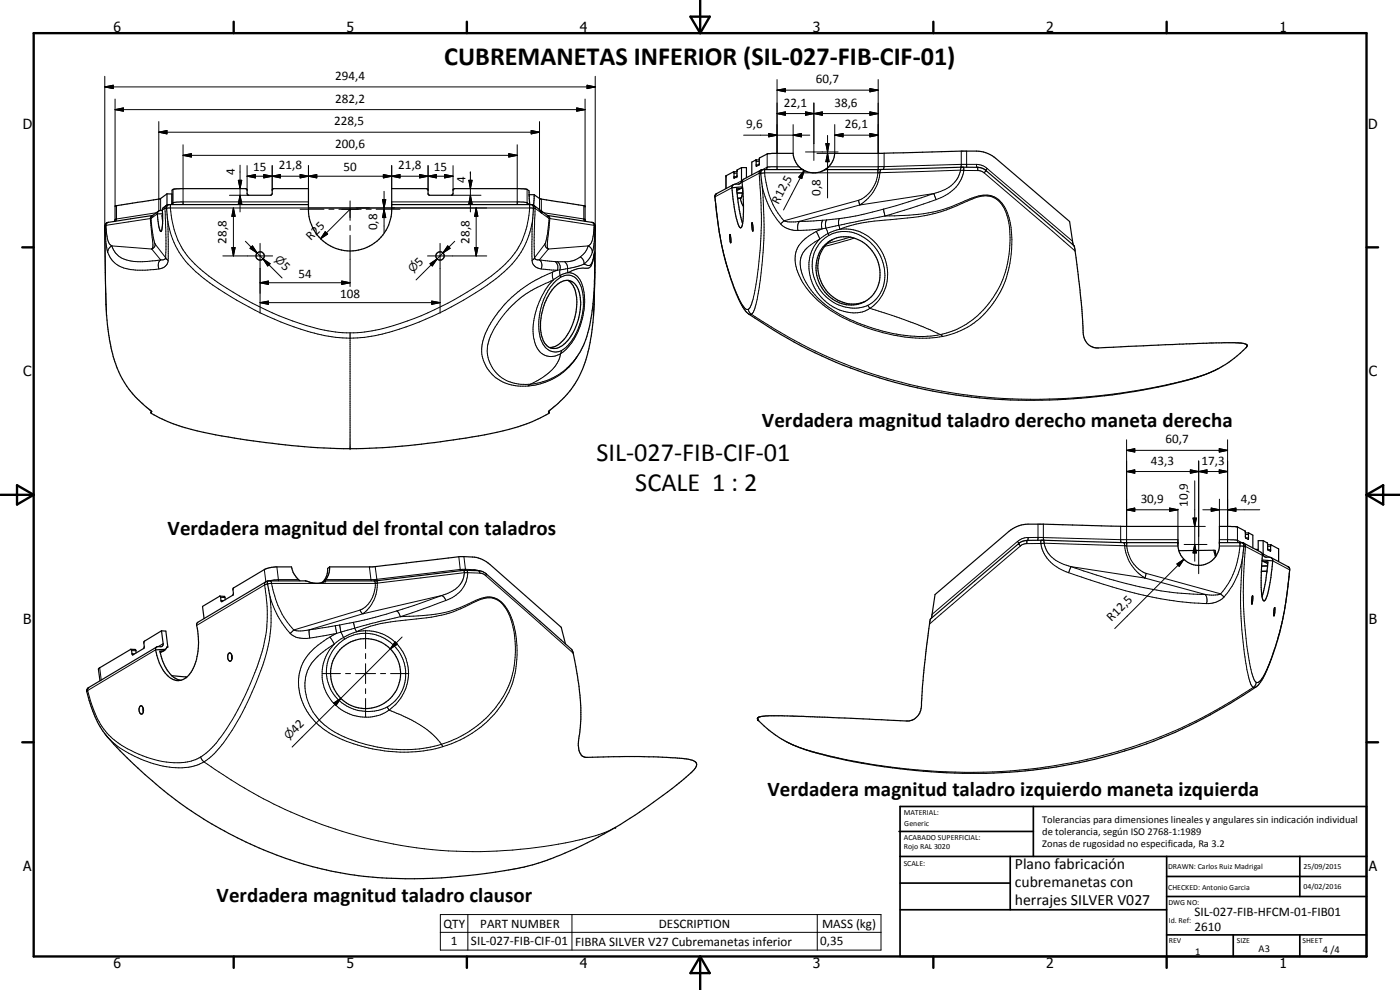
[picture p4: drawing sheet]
<svg xmlns="http://www.w3.org/2000/svg" width="420mm" height="297mm" viewBox="0 0 420 297" stroke-linecap="round" stroke-linejoin="round" font-family="sans-serif">
<g fill="none" stroke="#000" stroke-width=".35">
<path d="M50.1 58.2l-2.1 1.5-13.4 2.1-.1 4-.2 .6M50.1 58.2h1.5M50.1 58.2v3.3M160.3 58.4l1.8 1.3 13.4 2.1 .1 4.2 .2 .4M160.3 58.4l-.1 3.2M160.3 58.4h-1.5v.4M220.2 55.4l-.4 .3-.1 .6M220.2 55.4l-5.2 2.7-.4 .5a88.3 88.3 0 0 0 7.7 32.4l1.6 2.5a145.4 145.4 0 0 0 86.4 26.6 189.8 189.8 0 0 0 44.7-5.7 46.3 46.3 0 0 0 10.6-3.8M221.2 51.5h-1l-2.3 1.2v3.9M221.2 57.9h1.7M221.4 59.5h.8M222.2 59.5l.4 1.5 .5 1"/>
<path d="M222.4 59.4l-.2 .1M222.4 59.4h.1M222.5 59.3l-.1 .1M222.5 59.3h.1M222.5 50.3v4.4l-.7 .5-1.6 .2M222.5 50.3h1.5v3M222.5 50.3l-1.2 .7-.1 1.9-.9 .6-.1-2M222.7 56.4l-1.6 .8M222.8 57.9l-.3 1.4M222.8 56l-3.1 .3M222.9 56.3l-1 .3h-.8l.8 6.3 1 4.2M222.9 56.5v1.4"/>
<path d="M226.9 48l.1 1.9 .9-.5v-2l2.4-1.3 7.7-.1a6.3 6.3 0 0 0 9.6 4.9h16.4l24.6-.7h5.1l1.9 .7 26.8 22.8 1.7 13.3 .9 11.1a6.1 6.1 0 0 0 2 5.6l1.4 .6 1.2 .1 33.5-1.5 7.6-.1 3 .4a.61 .61 0 0 1 .6 .4 .61 .61 0 0 1-.4 .8 33.5 33.5 0 0 1-8.3 6.2M226.9 48l-1.3 .6v3.9M226.9 48h1M228.7 51l-.4 .9 .5 4M228.7 50.9l-5.4 2.8-.5 .5 .3 7.3-.1 4.5a2.29 2.29 0 0 1-.8 2.3l-.3-.2a36.4 36.4 0 0 1-2.2-11.8M240.9 50.9l-12.2 .1M241.1 51h.1M247.6 50.9a6.5 6.5 0 0 0 2.9-4.9h14.4l28.2-.7a9.1 9.1 0 0 1 5.7 2.2l22.2 19 1.1 7M45.8 64.6l-13.4 2.1-.7 .5-.3 1.8 .4 22.4 .2 3.2 .7 6.1a31.8 31.8 0 0 0 10.6 21l2.2 1.8-.2 .4a48.5 48.5 0 0 0 17.6 6.2 226.8 226.8 0 0 0 48 4.4 240.3 240.3 0 0 0 41.9-5.7l7-2.3 4.8-2.4 .2-.2-.2-.4M47.6 63.4l-.4 .8M48.7 63.2h-1l-2 1.5M48.7 65.4l.1 .9"/>
<path d="M48.8 64.1l-1.6 .1M48.8 64.6h-.2l.1 .8M48.8 65.4h-.1M50.5 61.4l-.5 .9 .4 4.2M51.6 61.2v-4.1l.9-.4 21.2-.1 .5 .3v1.2l.3 .4 6.7 .1 .4-.3 .1-1.4 .5-.3h10.4v6.7a12.5 12.5 0 0 0 12.5 12 12.5 12.5 0 0 0 12.4-12v-6.7h10.5l.4 .3 .1 1.4 .4 .3h6.6l.4-.3 .1-1.4 .5-.3h19.9a2.83 2.83 0 0 1 2.4 .7l.2 4.1M92.6 61.4h-42l-.7 .2a1.94 1.94 0 0 0-1.1 2.7v2.7l-.5 2.5a10 10 0 0 1-1.1-5.3M117.5 61.4l42.3 .1M159.7 61.4l.4 .7-.3 4.4M159.8 61.5h.1M159.8 61.5l2 1.3 .7 1.1a.49 .49 0 0 0 0-.5 .49 .49 0 0 0-.5-.3M162.4 63.2l2 1.5M164.3 64.6l13.7 2.2"/>
<path d="M178 66.8h.1M178 66.8l.5 .4 .1 .8-.1 17-.4 9.6a45.6 45.6 0 0 1-5.5 20.5 35 35 0 0 1-7.6 8l-.4 .4M178.5 76.3a80.1 80.1 0 0 1-2.7 25.6 20.6 20.6 0 0 1-5.6 8.5M219 70.4l.4 1.3-.1 1.2zM219.1 70.4h.1M225.7 66.9l.2 2.4M225.7 66.8v.1M225.7 66.8l.3 1.1-.1 1.4M225.9 69.3h.1M247.5 73.6a9.5 9.5 0 0 1 14.7 2.3 10.2 10.2 0 0 1-2.6 14.6 10.3 10.3 0 0 1-14.2-7.1 10.3 10.3 0 0 1 2.1-9.8zM249.9 71.9a10.3 10.3 0 0 0-1.5 15.7 9.6 9.6 0 0 0 11.3 2.8M166.5 86a4 4 0 0 1 6-.9 11.1 11.1 0 0 1 1.4 9.3 15.3 15.3 0 0 1-5.1 9.3 3.6 3.6 0 0 1-6-2.1 17.1 17.1 0 0 1 3.7-15.6z"/>
<path d="M170.4 84.1a7.2 7.2 0 0 1 2.7 6.5 16 16 0 0 1-6 13.1l-.9 .4-1.3 .2M365.6 110.6h.1M164.6 123.5h.1M373.7 159.9h1M374.7 159.9l1.3 .7v3.8M374.7 159.9l-.1 1.9M374.7 159.9v.1M66 178.9l-5.2 3 .4 3.7M66 178.9h1.4l.2 1.1M80.4 174.3l-.1 .7 .8 4.1M90 174.3a7.4 7.4 0 0 1-2.5-4.2h-4.8l-3.2 .7-9.5 5.6-.1 2.2-3.3 1.9h-.2l-.2-1.4-.2-.2M97.1 174.6a7.1 7.1 0 0 1-5.3-.3l-11.7 .1-20.8 12.3-.3 .5a19.1 19.1 0 0 1-2 15 4.2 4.2 0 0 1-7 .2 14.9 14.9 0 0 1-3.3-7.4"/>
<path d="M97.2 174.5l-.1 .1M97.3 174.5l.3-.2 15.5-.1 26.2-3.1 4.3 .1a3.4 3.4 0 0 1 2.4 1l25.7 22.8a85.1 85.1 0 0 1 2.6 17.4v3.4l-.4 4.5a7.4 7.4 0 0 0 .8 6.5l1.1 .4 11.6-.2 7.4 .1a54.2 54.2 0 0 1 13.3 1.1 1.45 1.45 0 0 1 1 1.3 1.45 1.45 0 0 1-.7 1.4l-3.9 3.5a189.7 189.7 0 0 1-18.3 13 108.5 108.5 0 0 1-25.2 11.7l-6.2 1.5a156.1 156.1 0 0 1-49.8 1.8l-5.6-1-8.3-2.1-5.3-1.7-6.7-2.6a124.8 124.8 0 0 1-48.2-35.6 35.4 35.4 0 0 1-4.9-12.3l.6-.8 20.5-12.2M97.7 174.3l-.5 .2M98.9 170.1h12.8l22.8-2.7a24.4 24.4 0 0 1 9.1 0l1.8 .8 1.6 1.1 21.4 18.9 1.3 5M98.9 170.1a5.6 5.6 0 0 1-1.8 4.5M98.9 170.1l-.6 .5a5.2 5.2 0 0 1-1.6 4.2M353.5 162.8h-16.3l-24.2-.7h-4.7l-1.4 .3-.9 .5-26.8 22.9M364.3 165.1l-10.5 .1M364.3 165.1h.4l.3 1.7M364.3 165.1l.5 1.9M366 162.8h6.7M372.7 162.8l5.7 2.9 .4 .5-.3 7.2 .2 5a1.55 1.55 0 0 0 .8 1.9l.3-.5a42.1 42.1 0 0 0 2.2-11.5"/>
<path d="M372.7 162.8l.4 .2 .2 .7-.5 4.2M374.6 161.8l-.8-.4-.1-2.1-2.3-1.2-5.4-.2v5.9a6.2 6.2 0 0 1-6.3 5.8 6.2 6.2 0 0 1-6.2-5.8v-5.9a811.1 811.1 0 0 1-40.4-.6h-4.6a9.1 9.1 0 0 0-5.7 2.1l-22.2 19-1 7.1M374.6 161.8h.1M376.8 164.8h.8M378.7 168.2l.7 .3 1.1 .1-.6 5.5-1.2 4.9M378.8 168l3.2 .3M379 168.3l1.5 .9M379.1 162.2l.1 4.4 .6 .6 1.6 .1M379.1 162.2h-1.5v3.1M379.1 162.2l1.3 .7v2l.9 .5M380.3 171.4h-1.8M380.4 169.8h-1.7"/>
<path d="M380.4 163.4h1M381.3 165.3v.1M381.4 167.3l.5 .5 .1 .5M381.4 163.4l2.3 1.3v3.8M381.4 163.4l-.1 2M381.5 167.3l5 2.7 .5 .6-.5 5.4-1.2 8.1a76.3 76.3 0 0 1-6.6 20l-.8 1a68.7 68.7 0 0 1-12.7 8.3 133.9 133.9 0 0 1-23.3 10.5 160.6 160.6 0 0 1-76.4 6.2 141.9 141.9 0 0 1-21.2-4.4 36.4 36.4 0 0 1-11.6-5.1l-3.3-2.7-2-2M39.3 194.8l-9.8 5.9 .5 3.6M39.3 194.8l1.3 .1 .2 1M47.1 194.1l-.3 .3-.1 .6M48.5 189.3l.4 4.2-.3 .5-1.5 .1M48.5 189.3l1.3 .1 .6 4.7M48.5 189.3l-5.2 3.1-.2 2.2-3.3 1.9-.5-1.7"/>
<path d="M49.3 195.2l-1.2 .7M49.7 194.8l-3 .2M49.7 194.8l-.8 .5-.9 .1a13.4 13.4 0 0 0 4.1 7.8l2.2 .9M50.4 194.1h-.3l-.4 .7M50.4 194.1l-.4 .3M68.6 196.1a.81 .81 0 0 1 .9 .2 .81 .81 0 0 1 .2 .9l-.2 .9-.3 .3-.4-.1-.4-.8zM69.5 196.6l.1 1.1M279.2 185.8h.1M279.2 185.8l-1.4 10.2-1 11.6a18.3 18.3 0 0 1-.8 6.3 4.2 4.2 0 0 1-4 2.4l-37.1-1.5h-5l-2.3 .5M375.7 181.2l.2-2.4-.2 2.4M375.7 181.2h.1M382.5 182.3l.1 1.5-.3 1z"/>
<path d="M382.6 182.3h.1M42 212a.62 .62 0 0 1 .7-.1 .62 .62 0 0 1 .3 .6v1.3a.62 .62 0 0 1-.8 .4 .62 .62 0 0 1-.4-.8l-.1-.8zM43 212.4v1.1M51.6 202.7l4.5 .4M227.3 215.7h.1M227.4 215.5l-.1 .1M227.4 215.3h.1M227.4 215.3v.1M227.4 215.9h.1M227.5 215.3h.1M227.5 215.3l-.1 .6"/>
<circle cx="78.1" cy="76.8" r="1.26"/>
<circle cx="132.1" cy="76.8" r="1.25"/>
<circle cx="109.7" cy="202.1" r="10.5"/>
</g>
<g fill="none" stroke="#000" stroke-width=".3">
<path d="M31.4 26.1l2.6-.5v1zM31.4 22.9v46.1M31.4 26.1h147.2M34.5 32.9l2.5-.5v1zM34.5 32.9h141.1M34.5 29.7v32.1M47.7 39.7l2.4-.5v1zM47.7 36.5v26.8M47.7 39.7h114.2M159.4 39.2l2.5 .5-2.5 .5zM161.9 36.5v26.4M173.1 32.4l2.5 .5-2.5 .5z"/>
<path d="M175.6 29.7v32.1M176.2 25.6l2.4 .5-2.4 .5zM178.6 22.9v46.1M233.2 27.1l2.5-.5v1zM233.2 34.1l2.5-.5v1zM233.2 23.9v27M233.2 27.1h30.4M233.2 34.1h30.4M238 37.4v8.6M241.8 33.6l2.5 .5-2.5 .5zM244.3 34.1l2.5-.5v1zM244.3 30.9v17.2"/>
<path d="M250.5 37.4v8.6h-5.3M261.1 26.6l2.5 .5-2.5 .5zM261.1 33.6l2.5 .5-2.5 .5zM263.6 23.9v27M48.2 59.6v3.6M51.9 56.8v4.2l-.1 .4M54.9 46.6l2.5-.5v1zM54.9 43.4v18M54.9 46.6h100.3M68.9 58.6h5.8M71.5 54.1h1l-.5 2.5zM72 58.6l.5 2.5h-1z"/>
<path d="M72 49.6v14M74.2 52.9l2.5-.5v1zM74.2 52.9h61.8M74.2 49.7v7.4M79.2 52.4l2.5 .5-2.5 .5zM81.7 52.9l2.4-.5v1zM81.7 49.7v7.4M90.1 52.4l2.5 .5-2.5 .5zM90.1 52.4l5 1v-1l-5 1zM92.6 52.9l2.5-.5v1zM92.6 49.7v6.9M114.8 59.9h1l-.5 2.5z"/>
<path d="M115.1 52.4l2.4 .5-2.4 .5zM115.1 52.4l4.9 1v-1l-4.9 1zM115.3 57.4v12.4M117.5 52.9l2.5-.5v1zM117.5 49.7v6.9M125.9 52.4l2.6 .5-2.6 .5zM128.5 52.9l2.5-.5v1zM128.5 49.7v7.4M133.4 52.4l2.6 .5-2.6 .5zM135.5 58.6h8.8M136 49.7v7.4M140.7 54.1h1l-.5 2.5z"/>
<path d="M141.2 58.6l.5 2.5h-1zM141.2 51.6v12M152.7 46.1l2.5 .5-2.5 .5zM155.2 43.4v18M158.2 56.8v4.2l.2 .4M162.5 59.7v3.6M214.5 59.1h.1M214.6 59.1a87.4 87.4 0 0 0 7.9 31.8l.8 1.2a1.07 1.07 0 0 0 1.3 .7M215.1 58.1l-.5 .5v.5M217.9 52.7v3.9M219.7 56.3l-5.1 2.8M220.3 52h.9"/>
<path d="M220.3 53h.8M221.4 59.4h.9M221.6 56.6l-.5 .3M222.5 54.3l-1.8 .9M223.2 40.6h19.8M226.9 48.4h1M226.9 49.4h.9M227.8 52l-5.1 2.7M227.8 52l.7 11.8a119.6 119.6 0 0 1-2.1 24.3l-.5 2.1a4.8 4.8 0 0 1-1.3 2.6M228.3 51.1l-.4 .5-.1 .4M229.5 51.9l-1.7 .1M229.5 50.9v1"/>
<path d="M229.5 51.9a24.3 24.3 0 0 0 5.8 14.4M230.2 50.2l-1.3 .7M230.2 50.2l-.3 .7M230.2 46.2v4M230.7 40l2.5 .6-2.5 .5zM238 40.6l2.5-.6v1.1zM239.8 50l-9.6 .2M241.4 51.1l-.8 2.5-.9-.5zM241.4 51.1l-6.2 11.9M241.8 45.6h9.7M247.9 43.1h.9l-.4 2.5zM248.4 46l.4 2.5h-.9z"/>
<path d="M248.4 40.6v18.8M250.5 40.6l2.5-.6v1.1zM250.5 40.6h13.1M261.1 40l2.5 .6-2.5 .5zM263.5 50.9a9.7 9.7 0 0 1-5.9 9.2M264.1 51.8l-34.6 .1M264.1 51.8a12.7 12.7 0 0 1-6.1 9.7M264.4 50.8l-.3 1M265.3 46v4M265.3 50h-16.6M265.3 50l-.2 .8M280.2 58.1l.7 1.8"/>
<path d="M280.2 58.1l-15 4.6M280.2 58.1l-22.2 3.4M280.9 59.9l-15.3 4.9M288.2 51.1l-24.1 .7M288.2 51.1h1.1M288.2 51.1a8.3 8.3 0 0 1-5.9 6.3l-2.1 .7M288.5 45.3v4.2l-.2 .7M288.6 50.2l-.4 .9M289.2 50.2l.1 .9M289.3 51.1l4.1 .1M289.3 51.1a10.7 10.7 0 0 1-7.7 8.5l-.7 .3M290.1 45.3v4.9"/>
<path d="M293.1 49.3v.9M293.1 49.3l1.9 .4 1.2 .8M293.1 49.3l-27.8 .7M293.4 50.2v1M293.4 51.2l1.3 .2 .6 .5M295.3 51.9l27.4 23.4M295.9 51.2h.1M295.9 51.2l-.6 .7M296.2 50.5l-.4 .6M296.2 50.5l25.7 21.9M31.4 69h.1M31.4 69a360.4 360.4 0 0 0 .6 25.7"/>
<path d="M31.5 67.7v.3M31.5 67.7l.3 5.3 .5 2.7M31.6 67.5l-.1 .2M32.3 75.7a8.3 8.3 0 0 0 8.3 5.3l2.9 .1 4.2-.4M32.5 66.7l-.5 .3a1.83 1.83 0 0 0-.1 1.9l.1 1.5a3.8 3.8 0 0 0 1.6 3.4M33.6 73.8l-1.1 1-.2 .9M33.6 73.8a5.9 5.9 0 0 0 2.2 3.2 12 12 0 0 0 8.4 1.4l4-.4M33.6 73.8l11.9 .9M34.5 65.8h.1M34.6 65.8h.1M35 65.7l-.3 .6M35 65.7l-.4 .1"/>
<path d="M35 61.7v4M45.1 65.6l-13.6 2.1M45.1 65.6h.2M45.1 65.6l.8 8-.3 1.1M45.3 65.6h.1M45.3 65.6l.6 5.2 .7 2.4M45.5 74.7l2.7 3.3M45.7 64.7l-.4 .9M45.8 64.6a.81 .81 0 0 0-.7 1M46.6 73.2l3.1 4.1M46.6 73.2l-.2 .8-.9 .7M46.9 63.8l-11.9 1.9"/>
<path d="M47.2 64.2l-1.9 1.4M48.2 78l-.6 .9 .1 1.8M48.8 64.8l-.1 .1M49.5 62.5l-.8 .5M49.5 62.5l.3 8.7-.1 6.1M49.7 77.5h-.1M49.7 77.3l.7 .8M49.7 77.3l-.5 .6-1 .1M49.9 61.6l-.4 .9M50.4 78.1v-11.6a25.7 25.7 0 0 0 10.8 17.1 95.7 95.7 0 0 0 37.4 17.3 41.4 41.4 0 0 0 21.2-2.1 97.6 97.6 0 0 0 31.5-17.3 25.1 25.1 0 0 0 8.5-15l-.1 11.6M50.4 78.1a2.83 2.83 0 0 1-2.7 2.6M66.9 76.8h14.9"/>
<path d="M69.6 74.3h1l-.5 2.5zM70.1 62.4l.5 2.5h-1zM70.1 62.4v14.4M73.6 72.4l3.6 3.5M75 74.5l.8-.7 1.4 2.1zM75.8 73.8l1.4 2.1-2.2-1.4zM77.2 75.9l7.5 7.5M78.1 73v21M78.9 77.7l2.2 1.4-.8 .7zM78.9 77.7l1.8 1.7M90.1 62.8h7.1M92.6 60.6h-38.5l-1.8 .1-.7 .3"/>
<path d="M97.6 69.5l.7 .7-2.1 1.4zM98.7 62.8h1.5M101.7 62.8h6.7M105 62.4l-55.5 .1M105.1 62.8h.1M105.1 60.3v5.8M105.1 67.6v1.5M105.1 70.6v15.4M105.1 62.8l-8.9 8.8M105.2 62.4l55.4 .1M109.9 62.8h1.5M112.9 62.8h7.1"/>
<path d="M115.3 62.8l.5 2.5h-1zM117.5 60.6h38.5l2 .1 1 .7a24.6 24.6 0 0 1-10.6 20.7 88.8 88.8 0 0 1-38.9 17.5 42 42 0 0 1-19.6-2.6 95.4 95.4 0 0 1-30.6-17 25 25 0 0 1-8.2-18.6M128.3 76.8h17.8M129.1 79.1l2.1-1.4-1.5 2.1zM131.2 77.7l-1.8 1.7M131.2 77.7l-6.3 6.3M132.1 73v21M132.9 75.9l-1.7 1.8M134.4 73.8l.7 .7-2.2 1.4zM136.5 72.4l-3.6 3.5M142.4 74.3h1l-.5 2.5zM142.9 62.4l.5 2.5h-1z"/>
<path d="M142.9 62.4v14.4M159.7 78.1a2.79 2.79 0 0 0 2.7 2.6M160.2 61.6l.4 .9M160.4 77.3l.5 .6 1 .1M160.4 77.3l-.7 .8M160.6 62.5l4.2 3.1M160.6 62.5l-.3 8.7 .1 6.1M161.9 78l4.7 .5M161.9 78a2.19 2.19 0 0 1 .5 2.7M163.2 63.8l12.4 2M163.5 73.2l.2 .8 .9 .7M163.5 73.2l-3.1 4.1"/>
<path d="M164.3 64.6l.5 .3 .2 .7M164.4 64.7l.4 .9M164.6 74.7l-2.7 3.3M164.8 65.6h.2M164.8 65.6a25.5 25.5 0 0 1-1.3 7.6M165 65.6l13.3 2M165 65.6l-.8 7.8 .3 1.3M166.6 78.5l.4 .4 .4 .9-.1 1.3M166.6 78.5h.7M167.3 78.5a2.18 2.18 0 0 1 .8 2.5M169.4 78.5a2.99 2.99 0 0 1 1 2.9l.1 .4M174.1 77.1a7.2 7.2 0 0 1-3.8 1.4h-3"/>
<path d="M174.1 77.1a2.17 2.17 0 0 1 1.1 2.1M175.2 61.7v4.3l.2 .3M175.2 79.2l-2.8 1-4.3 .8M175.6 65.8h.1M176.5 73.8l1.1 1 .1 .9M176.5 73.8l-.8 1.8-1.6 1.5M176.5 73.8l-11.9 .9M177.6 66.7l.5 .3 .2 .6M177.7 75.7a6.9 6.9 0 0 1-2.5 3.5M178 77.9l-.3 .6a1.2 1.2 0 0 1-1.4 1.1l-1.1-.4M178 78l-.1 .4a2.21 2.21 0 0 1-1.5 2.1l-3.1 .1-2.8 1.2M178.3 67.6l.3 .1"/>
<path d="M178.3 67.6a12 12 0 0 1-1.2 5.8l-.6 .4M178.4 75.9h.1M178.4 75.9l-.4 2.1M178.4 75.7h.1M178.5 76.6l-.1-1-.4 2.3M178.6 67.7h.1M178.6 67.5v.2M178.6 67.7v.4M178.6 67.7l-.3 4.8-.6 3.2M178.6 69h.1M178.6 69l-.5 25.7M234.3 67.2a6.8 6.8 0 0 0 4.2 1.9l8.2-.4"/>
<path d="M234.3 67.2a24.4 24.4 0 0 1-5.5-11.3 116.9 116.9 0 0 1-2.3 36.9l-.2 .2a1.19 1.19 0 0 1-1.6 1.2M235.3 66.3l-1 .9M235.3 66.3l1.5 .3 3.1-.2M239.9 66.4a2.83 2.83 0 0 0-.4 2.7M244.9 69.5a10.2 10.2 0 0 0-6.2 7.1 16.2 16.2 0 0 0 4.7 11.5 36.7 36.7 0 0 0 16 10 47.1 47.1 0 0 0 23.5 2.9M244.9 69.5l1.1 2.3M246 71.8a11.7 11.7 0 0 0-5.1 4.3l-.3 .5a8.1 8.1 0 0 0 .9 7.3 27.2 27.2 0 0 0 14.7 12.4l1 .5a52.1 52.1 0 0 0 21.2 4.1l3.8-.5M246 71.8a12.8 12.8 0 0 0 .7 17.7 13.2 13.2 0 0 0 11.1 4.3l1.9-.5 1.4-.8M246.7 68.7l-1.8 .8M246.9 66.1l-.4 1.3 .2 1.3M246.9 66.1l-7 .3M247.9 68.5l-1.2 .2"/>
<path d="M247.9 68.5l.6 1.6M248.1 66a3.3 3.3 0 0 0-.2 2.5M248.1 66l-1.2 .1M248.5 70.1l-2.5 1.7M248.5 70.1l.3 .5M248.8 70.6a11.3 11.3 0 0 1 14.7 4.9 11.5 11.5 0 0 1-2.1 15.6l-.9 .5M248.8 70.6a11.1 11.1 0 0 0-3 15.9 12.2 12.2 0 0 0 14.7 5.1M251.7 67.6l-3.8 .9M251.7 67.6l.3 1.2M251.9 65.6l-.2 .7v1.3M251.9 65.6l-3.8 .4M252 68.8a45.4 45.4 0 0 1 15.2-2.9 74.1 74.1 0 0 0 11.9-1.5l3.3-.9 4.8-1.8a28.2 28.2 0 0 1 8.4-2.9 6.5 6.5 0 0 1 6.4 5 32.3 32.3 0 0 1-.3 17.9 27.5 27.5 0 0 1-17.6 18.2l-1.9 .5"/>
<path d="M252 68.8l-3.5 1.3M252 68.8a13.2 13.2 0 0 1 14.3 14.1 11.7 11.7 0 0 1-5.2 9.6M255.2 71.2l-6.9 1.9M256.4 71.4l-8.9 2.5M257.6 60.1l.4 1.4M257.6 60.1l-22.3 6.2M258 61.5l-18.1 4.9M265.2 62.7l.4 2.1M265.2 62.7l-7.6 1.9-5.7 1M265.6 64.8l-13.9 2.8M265.6 64.8a53.5 53.5 0 0 0 21.4-3.4 21.7 21.7 0 0 1 9.4-2.9 7.3 7.3 0 0 1 6.2 6.1 31.2 31.2 0 0 1 .4 15.1 28 28 0 0 1-12.6 18.5l-4.1 1.8-3.4 1M78.1 90.8l2.4-.5v1z"/>
<path d="M78.1 84.8l2.4-.5v1zM78.1 90.8h54M78.1 84.8h27M102.6 84.3l2.5 .5-2.5 .5zM105.1 99.9v34.7M129.6 90.3l2.5 .5-2.5 .5zM162.4 80.7l4.9 .4M165.8 81.7v1.1l.3 1.2M166.1 84l-4.7 2.1a30.2 30.2 0 0 0-14.6 15.8 10.4 10.4 0 0 0 11 13.5l1.4-.1M166.1 84a22.4 22.4 0 0 0-5.9 17.5 5.8 5.8 0 0 0 4.5 5.4 5.3 5.3 0 0 0 3.5-.8M167.3 81.1a36.9 36.9 0 0 0-21.3 18.3 11.1 11.1 0 0 0 9.5 16.4h3M168.1 81l-.8 .1"/>
<path d="M168.1 81v1.7M168.1 82.7l-2 1.3M168.1 82.7l.1 .5M168.2 83.2a3.8 3.8 0 0 1 5.7 1.7 12.6 12.6 0 0 1 1.2 4.8 21 21 0 0 1-1.2 7.9 13.9 13.9 0 0 1-5.4 7.6M168.2 83.2a18 18 0 0 0-6.2 17.7 5.2 5.2 0 0 0 4.3 4.7l1.2-.1 1-.3M170.5 81.8l-2.4 .9M170.5 81.8a4 4 0 0 1 3.5 2.1 18.5 18.5 0 0 1-.3 15l-.4 1a14.3 14.3 0 0 1-5.1 6.2M224.6 92.8l.4 1.1a145.2 145.2 0 0 0 70.6 25.2 178.6 178.6 0 0 0 66-6.7l4-1.8M260.5 91.6l.6 .9M261.1 92.5l5 1.6a133.9 133.9 0 0 1 16.1 6.3M159.2 115.3l-.7 .5M168.2 106.1a9.2 9.2 0 0 1-3.3 5.6l-2.1 1.6-3.6 2"/>
<path d="M168.5 105.2l-.3 .9M170.2 110.4a19.3 19.3 0 0 1-11 4.9M173.3 106.8l-2.2 2.9a19 19 0 0 1-9.5 5.6l-3.1 .5M282.2 100.4l.7 .6M105.1 134.6h.1M338.1 135.1l2.5-.5v1zM338.1 132v30.8M338.1 135.1h30.3M359.7 138.3v33.8M365.9 134.6l2.5 .5-2.5 .5zM368.4 132v30.8M311.5 157.3l-.1 4.8"/>
<path d="M313.1 157.3v4.4l.2 .4M336.3 157.9v4.2l.2 .7M338.1 153l2.5-.6v1zM338.1 141.5l2.5-.5v1zM338.1 153h15.4M338.1 141.5h30.3M351 152.4l2.5 .6-2.5 .4zM353.5 152.7v5.2h8.2M357.2 141l2.5 .5-2.5 .5zM357.2 141v1l5-1v1zM358 155.4h1.1l-.5 2.5zM358.6 144.3v24.1"/>
<path d="M359.7 141.5l2.5-.5v1zM361 153h17.1M363.5 152.4l2.5 .6-2.5 .4zM365.9 141l2.5 .5-2.5 .5zM366 149.8v8.1M368.4 153l2.5-.6v1zM371.4 158.1v4M66.2 179.2l1.3 .1M79.3 170.9l.5 3.6M79.4 175.5l-20.4 12.2M79.4 175.5a44 44 0 0 1-2.2 24.6 74.3 74.3 0 0 1-13.3 24l-1.6 1.5-2.1 1.5M79.7 174.6l-.3 .4v.5"/>
<path d="M81.1 174.3l.3 .5a28.5 28.5 0 0 0 6.8 14.2M83.1 170.1l.5 3.8M83.6 173.9h6M83.6 173.9v.4M83.6 173.9l-2.7 .4M110.9 170.1l.5 4.2M112.3 174.3l.3 .7M112.6 170l.5 3.8M112.6 175h-31.4l-1.8 .5M112.6 175a8.6 8.6 0 0 1-4.5 8M113.1 173.8l-15.4 .1M113.1 173.8v.4"/>
<path d="M113.1 174.2h.1M113.1 174.2a10.9 10.9 0 0 1-3.8 9.7l-.3 .2M132.5 178.7l.8 .5 .5 1M132.5 178.7l-13.4 4.6M132.5 178.7l-23.5 5.4M137.7 167l.4 3.9M138.1 170.9l.1 .3M138.1 170.9l-25 2.9M139.2 167l.5 3.8M139.3 171.1v.2a6.5 6.5 0 0 1-4.9 6.7l-1.9 .7M139.7 170.8v.3M139.7 170.8l2.6 .1"/>
<path d="M139.7 170.8l-1.6 .1M139.9 171.1l.5 .7M140.4 171.8l-27.8 3.2M140.4 171.8l3.6 .2M140.4 171.8a8.6 8.6 0 0 1-4.7 7.5l-1.9 .9M142.3 170.9v.3M142.3 170.9a1.33 1.33 0 0 1 1.7 1.1M144 172l1.1 .3 .6 .4M145.7 172.7l26.3 23.3M146 172.2l-.3 .5M305.3 162.5l.5 .5M305.3 162.5l-25.6 21.8"/>
<path d="M305.7 163.1h.1M305.7 163.1l.5 .7M306.2 163.8l-27.2 23.4M308.2 163.1l-1.3 .3-.7 .4M308.3 162.1l-.1 1M308.6 161.3l27.7 .6h17.2M308.6 161.3l-.1 .8M308.6 161.3l-2 .4-1.3 .8M312.4 163.1h-4.2M312.4 163.1a10.9 10.9 0 0 0 7.6 8.5l.7 .2M312.5 162.1l-.1 1M313 162.1l.4 .9"/>
<path d="M313.4 163l-1 .1M313.4 163l24.1 .7M313.4 163a8.3 8.3 0 0 0 6 6.4l2 .6M320.7 171.8a147.5 147.5 0 0 0 37.8 9.1l3.6 .2M321.4 170l-.7 1.8M321.4 170a169.4 169.4 0 0 0 27 7.3l5 .6 8.3 .5M321.4 170l22.2 3.4M337.2 162.8l.3 .4v.5M337.5 163.7l.6 .1M337.5 163.7a13 13 0 0 0 6.1 9.7M338.1 162.8h.1M338.1 163.8h15.4"/>
<path d="M338.1 162.8v1M338.1 163.8a9.6 9.6 0 0 0 5.9 8.2M343.6 173.4l18.1 5M344 172l22.3 6.2M344 172l-.4 1.4M353.2 169.2l2.1-1.4-1.4 2.1zM355.3 167.8l-20.8 20.8M355.4 163.4h6.8M358.6 163.4l.5 2.5h-1.1zM361.7 178.4a2.88 2.88 0 0 1 .4 2.7M366 163.8l7.8 .2M366 161.9l5.4 .2"/>
<path d="M366.3 178.2l1.1 .9M366.3 178.2a8.8 8.8 0 0 1-4.6 .2M367.4 179.1a24.8 24.8 0 0 0 4.4-7.5l1-3.7v1.1a118.1 118.1 0 0 0 .8 28.1l1.3 6.6 .6 1.8 .6 .7M367.4 179.1a6.8 6.8 0 0 1-5.3 2M371.4 162.1l1.3 .7M371.4 162.1l.3 .7M372.1 162.8h.1M372.1 162.8a24.7 24.7 0 0 1-5.8 15.4M373.3 163l.3 .3 .2 .7M373.8 164l5.1 2.6M373.8 161.4h.9M373.8 164a124.1 124.1 0 0 0 1.8 37.7l.8 2.3 .6 .7"/>
<path d="M374.7 160.4h-1M378.5 171.4h1.8M379.1 166.2l1.8 1M380.1 168.6l.4 .2M380.4 163.9h.9M381.3 164.9h-.9M382 168.3l5 2.7M383.7 164.7v3.8M386.5 170l.5 .5v.5M387 171h.1M387 171a87.4 87.4 0 0 1-7.8 31.9l-.4 .5a2.23 2.23 0 0 1-1.5 1.4l-.3-.1M39.5 195.2h1.3"/>
<path d="M39.6 196.1l.8 .1M46.7 195l-20.4 12.2M48.4 195.4l-.4 .2M49 193.1l-1.6 .9M66.3 180.2h.8M87.1 190a6.3 6.3 0 0 0 5.9 1.4M87.1 190a27.4 27.4 0 0 1-6-10.9 43.8 43.8 0 0 1-.9 15.9 87.6 87.6 0 0 1-14.5 29.6l-2.4 2.5-2.1 1.5M88.2 189l-1.1 1M92.8 189l.2 2.4M92.8 189a8.5 8.5 0 0 1-4.6 0M99 191.1l-3.6 2.5a13.4 13.4 0 0 0-5.8 10.5 18.1 18.1 0 0 0 10.2 16.4 45.7 45.7 0 0 0 33.1 3.5M99 191.1l1.3 2.2"/>
<path d="M100.3 193.3a18.1 18.1 0 0 0-8 7.9 15.1 15.1 0 0 0 6.5 17.4 42.3 42.3 0 0 0 33.7 4.7M100.3 193.3l-1.1 1.3a13 13 0 0 0-2.5 6.9 13 13 0 0 0 20 11.6M100.6 187.7l.4 2.3M100.6 187.7l-7.8 1.3M101 190l-8 1.4M101 190l-2 1.1M101.2 193.6a10.9 10.9 0 0 1 5.5-3.2 12.3 12.3 0 0 1 15 10.9 11.2 11.2 0 0 1-13.9 11.9 11.8 11.8 0 0 1-6.6-19.6zM101.9 187.5l.4 2.2M101.9 187.5l-1.3 .2M102.3 189.7l-1.3 .3M102.3 189.7l.8 1.6M103.1 191.3l-2.8 2"/>
<path d="M103.1 191.3l.4 .5M106 186.7l.5 1.8M106.5 188.5l-4.2 1.2M106.5 188.5l.5 1.1M107 189.6a12.9 12.9 0 0 1 10.6 2.2 13.2 13.2 0 0 1-.9 21.3M107 189.6l4.9-1.9a86.9 86.9 0 0 1 16.1-2.3 39.1 39.1 0 0 0 15.5-5.3 6.1 6.1 0 0 1 8.7 3.2 28.2 28.2 0 0 1-10.6 35.6 30.8 30.8 0 0 1-9.1 4.4M107 189.6l-3.9 1.7M108.1 183l.4 .9 .5 .2M108.1 183l-19.9 6M109 184.1l-16.2 4.9M109.7 189.1v5.5M109.7 196.1v1.5"/>
<path d="M109.7 199.1v6M118.6 192.6l.6 .7-2.1 1.4zM119.1 183.3l.6 .6 .4 1.1M119.1 183.3l-9.7 2.7-7.5 1.5M120.1 185l-13.6 3.5M120.1 185h1.4a42.4 42.4 0 0 0 21.8-5.1 6.3 6.3 0 0 1 6-.2l.6 .4a15.1 15.1 0 0 1 4.9 10 28.2 28.2 0 0 1-6.5 24.3 33.2 33.2 0 0 1-15.4 9.6M120.7 191.1l-18.4 18.4M133.8 180.2l-13.7 4.8M26.3 207.2l-.2 .4M26.3 207.2a27.4 27.4 0 0 0 6.9 13.9 31.8 31.8 0 0 0 21.9 7.7 11.7 11.7 0 0 0 5.1-1.7M26.6 206.3l-.2 .2-.1 .7M29.9 200.4l.5 3.6"/>
<path d="M55.7 203.1l.1 .3M96.7 202.1h5.5M100.1 210.9l2.2-1.4-1.4 2.1zM102.3 209.5l-14.6 14.7M103.7 202.1h1.5M106.7 202.1h6M109.7 206.6v1.5M109.7 209.6v5.5M114.2 202.1h1.5M116.2 212.1l.5 1M116.7 213.1a35.1 35.1 0 0 1 15.3 9.5l.5 .7M117.2 202.1h5.5"/>
<path d="M376.1 206.2a147.9 147.9 0 0 1-81 25.5 170.4 170.4 0 0 1-55-7.4l-4.1-1.8M376.9 206.1l-.8 .1M377 204.7l-.2 .9-.7 .6M31.4 220a28.5 28.5 0 0 0 14.7 9.2 20 20 0 0 0 13.7 .1l1.4-.7M60.2 227.1l1 1.5M61.2 228.6a138.1 138.1 0 0 0 113.7 23.2 35 35 0 0 0 9.8-3.6M132.5 223.3l.4 .7M132.2 274.4h132.2v10.7h-132.2zM132.2 279.7h132.2M140.4 274.4v10.7M171.7 274.4v10.7M245.3 274.4v10.7"/>
</g>
<g fill="#000">
<circle cx="217.9" cy="52.7" r=".18"/>
<circle cx="221.1" cy="53" r=".18"/>
<circle cx="221.3" cy="51" r=".18"/>
<circle cx="228.3" cy="51.9" r=".18"/>
<circle cx="45.8" cy="64.6" r=".18"/>
<circle cx="50" cy="62.5" r=".18"/>
<circle cx="160.1" cy="62.5" r=".18"/>
<circle cx="164.3" cy="64.6" r=".18"/>
<circle cx="175.6" cy="61.8" r=".18"/>
<circle cx="178.6" cy="68.1" r=".18"/>
<circle cx="225.7" cy="66.8" r=".18"/>
<circle cx="164.6" cy="123.5" r=".18"/>
<circle cx="80.3" cy="175.2" r=".18"/>
<circle cx="97.7" cy="174.3" r=".18"/>
<circle cx="353.5" cy="162.8" r=".18"/>
<circle cx="366" cy="162.8" r=".18"/>
<circle cx="373.3" cy="163.9" r=".18"/>
<circle cx="381.4" cy="163.4" r=".18"/>
<circle cx="227.3" cy="215.6" r=".18"/>
<circle cx="227.4" cy="215.4" r=".18"/>
<circle cx="227.4" cy="215.8" r=".18"/>
<circle cx="227.4" cy="215.5" r=".18"/>
<circle cx="227.4" cy="215.9" r=".18"/>
<circle cx="184.7" cy="248.2" r=".18"/>
</g>
<g fill="none" stroke="#000" stroke-width=".71">
<path d="M10.1 9.9h400v277.1h-400zM70.1 6.5v3.4M140.1 6.5v3.4M207.2 5h5.8l-2.9 4.9zM210.1 0v9.9M280.1 6.5v3.4M350.1 6.5v3.4M6.7 74.2h3.4M410.1 74.2h3.5M.1 148.5h10M5.1 145.6l5 2.9-5 2.9zM410.1 148.5h10"/>
<path d="M410.1 148.5l5-2.9v5.8zM6.7 222.7h3.4M410.1 222.7h3.5M70.1 287v3.4M140.1 287v3.4M210.1 287v10M210.1 287l2.9 5h-5.8zM280.1 287v3.4M350.1 287v3.4"/>
</g>
<g fill="none" stroke="#000" stroke-width=".51">
<path d="M269.8 249.5h40.3M270.1 242h140v45h-140zM270.1 257h140M303.2 257v16M310.1 242v15M350.1 257v30M390.1 257v12M270.1 265h33.1M270.1 273h80M350.1 269h60M350.1 263h60M350.1 280.5h60"/>
<path d="M370.1 280.5v6.5M390.1 280.5v6.5"/>
</g>
<g fill="#000">
<path d="M31.4 26.1l2.6-.5v1zM34.5 32.9l2.5-.5v1zM47.7 39.7l2.4-.5v1zM173.1 32.4l2.5 .5-2.5 .5zM176.2 25.6l2.4 .5-2.4 .5zM233.2 27.1l2.5-.5v1zM233.2 34.1l2.5-.5v1zM241.8 33.6l2.5 .5-2.5 .5zM244.3 34.1l2.5-.5v1zM261.1 26.6l2.5 .5-2.5 .5zM261.1 33.6l2.5 .5-2.5 .5zM54.9 46.6l2.5-.5v1z"/>
<path d="M71.5 54.1h1l-.5 2.5zM74.2 52.9l2.5-.5v1zM79.2 52.4l2.5 .5-2.5 .5zM81.7 52.9l2.4-.5v1zM90.1 52.4l2.5 .5-2.5 .5zM92.6 52.9l2.5-.5v1zM114.8 59.9h1l-.5 2.5zM115.1 52.4l2.4 .5-2.4 .5zM117.5 52.9l2.5-.5v1zM125.9 52.4l2.6 .5-2.6 .5zM128.5 52.9l2.5-.5v1zM133.4 52.4l2.6 .5-2.6 .5z"/>
<path d="M140.7 54.1h1l-.5 2.5zM152.7 46.1l2.5 .5-2.5 .5zM159.4 39.2l2.5 .5-2.5 .5zM230.7 40l2.5 .6-2.5 .5zM238 40.6l2.5-.6v1.1zM241.4 51.1l-.8 2.5-.9-.5zM247.9 43.1h.9l-.4 2.5zM248.4 46l.4 2.5h-.9zM250.5 40.6l2.5-.6v1.1zM261.1 40l2.5 .6-2.5 .5zM69.6 74.3h1l-.5 2.5zM70.1 62.4l.5 2.5h-1z"/>
<path d="M72 58.6l.5 2.5h-1zM75.8 73.8l1.4 2.1-2.2-1.4zM78.9 77.7l2.2 1.4-.8 .7zM97.6 69.5l.7 .7-2.1 1.4zM115.3 62.8l.5 2.5h-1zM129.1 79.1l2.1-1.4-1.5 2.1zM134.4 73.8l.7 .7-2.2 1.4zM141.2 58.6l.5 2.5h-1zM142.4 74.3h1l-.5 2.5zM142.9 62.4l.5 2.5h-1zM78.1 90.8l2.4-.5v1zM78.1 84.8l2.4-.5v1z"/>
<path d="M102.6 84.3l2.5 .5-2.5 .5zM129.6 90.3l2.5 .5-2.5 .5zM338.1 135.1l2.5-.5v1zM365.9 134.6l2.5 .5-2.5 .5zM338.1 153l2.5-.6v1zM338.1 141.5l2.5-.5v1zM351 152.4l2.5 .6-2.5 .4zM357.2 141l2.5 .5-2.5 .5zM358 155.4h1.1l-.5 2.5zM359.7 141.5l2.5-.5v1zM363.5 152.4l2.5 .6-2.5 .4zM365.9 141l2.5 .5-2.5 .5z"/>
<path d="M368.4 153l2.5-.6v1zM353.2 169.2l2.1-1.4-1.4 2.1zM358.6 163.4l.5 2.5h-1.1zM118.6 192.6l.6 .7-2.1 1.4zM100.1 210.9l2.2-1.4-1.4 2.1z"/>
</g>
<g font-size="7.9">
<text x="133.3" y="19.4">CUBREMANETAS INFERIOR (SIL-027-FIB-CIF-01)</text>
<text x="179" y="138.3">SIL-027-FIB-CIF-01</text>
<text x="190.7" y="147.3">SCALE 1 : 2</text>
</g>
<g font-size="6.3">
<text x="228.7" y="128.2">Verdadera magnitud taladro derecho maneta derecha</text>
<text x="50.3" y="160.4">Verdadera magnitud del frontal con taladros</text>
<text x="230.3" y="238.9">Verdadera magnitud taladro izquierdo maneta izquierda</text>
<text x="65" y="270.6">Verdadera magnitud taladro clausor</text>
</g>
<g font-size="4.7">
<text x="304.6" y="260.8">Plano fabricación</text>
<text x="304.6" y="266.2">cubremanetas con</text>
<text x="304.6" y="271.6">herrajes SILVER V027</text>
</g>
<g font-size="4.2">
<text x="34" y="9.6">6</text>
<text x="104" y="9.6">5</text>
<text x="174" y="9.6">4</text>
<text x="244" y="9.6">3</text>
<text x="314" y="9.6">2</text>
<text x="384" y="9.6">1</text>
<text x="6.8" y="38.7">D</text>
<text x="410.6" y="38.7">D</text>
<text x="7" y="112.9">C</text>
<text x="410.8" y="112.9">C</text>
<text x="7" y="187.1">B</text>
<text x="410.8" y="187.1">B</text>
<text x="7" y="261.4">A</text>
<text x="410.8" y="261.4">A</text>
<text x="34" y="290.4">6</text>
<text x="104" y="290.4">5</text>
<text x="174" y="290.4">4</text>
<text x="244" y="290.4">3</text>
<text x="314" y="290.4">2</text>
<text x="384" y="290.4">1</text>
</g>
<g font-size="3.9">
<text x="100.6" y="24">294,4</text>
<text x="244.9" y="25">60,7</text>
<text x="100.6" y="30.8">282,2</text>
<text x="235.3" y="32">22,1</text>
<text x="250.4" y="32">38,6</text>
<text x="100.3" y="37.6">228,5</text>
<text x="223.9" y="38.5">9,6</text>
<text x="253.6" y="38.5">26,1</text>
<text x="100.6" y="44.5">200,6</text>
<text x="70.5" y="52.4" transform="rotate(-90 70.5 52.4)">4</text>
<text x="75.9" y="51.4">15</text>
<text x="83.7" y="50.8">21,8</text>
<text x="103.1" y="51.4">50</text>
<text x="119.5" y="50.8">21,8</text>
<text x="130.2" y="51.4">15</text>
<text x="139.7" y="55" transform="rotate(-90 139.7 55)">4</text>
<text x="246.2" y="58.7" transform="rotate(-90 246.2 58.7)">0,8</text>
<text x="233.7" y="61.4" transform="rotate(-62 233.7 61.4)">R12,5</text>
<text x="113.2" y="69.1" transform="rotate(-90 113.2 69.1)">0,8</text>
<text x="68" y="73.1" transform="rotate(-90 68 73.1)">28,8</text>
<text x="93.3" y="72.3" transform="rotate(-45 93.3 72.3)">R25</text>
<text x="140.9" y="73.1" transform="rotate(-90 140.9 73.1)">28,8</text>
<text x="84.3" y="80" transform="rotate(45 84.3 80)">5</text>
<text x="89.6" y="83.3">54</text>
<text x="125.9" y="80" transform="rotate(-45 125.9 80)">5</text>
<text x="102.1" y="89.3">108</text>
<text x="349.7" y="133.1">60,7</text>
<text x="345.4" y="139.4">43,3</text>
<text x="360.6" y="139.4">17,3</text>
<text x="342.3" y="150.9">30,9</text>
<text x="356.5" y="152" transform="rotate(-90 356.5 152)">10,9</text>
<text x="372.4" y="150.9">4,9</text>
<text x="333.6" y="186.6" transform="rotate(-45 333.6 186.6)">R12,5</text>
<text x="88.7" y="220.1" transform="rotate(-45 88.7 220.1)">42</text>
<text x="358.5" y="275">SIL-027-FIB-HFCM-01-FIB01</text>
<text x="133.1" y="278.3">QTY</text>
<text x="144.1" y="278.3">PART NUMBER</text>
<text x="197.7" y="278.3">DESCRIPTION</text>
<text x="246.7" y="278.4">MASS (kg)</text>
<text x="358.5" y="279.4">2610</text>
<text x="135.3" y="283.6">1</text>
<text x="141.3" y="283.6">SIL-027-FIB-CIF-01</text>
<text x="172.6" y="283.8">FIBRA SILVER V27 Cubremanetas inferior</text>
<text x="246.2" y="283.6">0,35</text>
</g>
<g font-size="3.3">
<text x="82.3" y="78" transform="rotate(45 82.3 78)">⌀</text>
<text x="123.9" y="82" transform="rotate(-45 123.9 82)">⌀</text>
<text x="86.7" y="222.1" transform="rotate(-45 86.7 222.1)">⌀</text>
</g>
<g font-size="3.1">
<text x="312.7" y="246.8">Tolerancias para dimensiones lineales y angulares sin indicación individual</text>
<text x="312.7" y="250.4">de tolerancia, según ISO 2768-1:1989</text>
<text x="312.7" y="254">Zonas de rugosidad no especificada, Ra 3.2</text>
<text x="358.7" y="286.5">1</text>
<text x="377.7" y="285.6">A3</text>
<text x="397" y="285.9">4 /4</text>
</g>
<g font-size="2.4">
<text x="271.2" y="244.4">MATERIAL:</text>
<text x="271.3" y="252">ACABADO SUPERFICIAL:</text>
<text x="271.4" y="247.9">Generic</text>
<text x="271.3" y="254.6">Rojo RAL 3020</text>
<text x="271.2" y="259.7">SCALE:</text>
<text x="350.6" y="260.8">DRAWN: Carlos Ruiz Madrigal</text>
<text x="391.2" y="260.6">25/09/2015</text>
<text x="350.6" y="267">CHECKED: Antonio Garcia</text>
<text x="391.2" y="266.7">04/02/2016</text>
<text x="350.6" y="271.4">DWG NO:</text>
<text x="350.8" y="276.9">Id. Ref:</text>
<text x="350.8" y="282.8">REV</text>
<text x="371.2" y="282.9">SIZE</text>
<text x="390.9" y="282.9">SHEET</text>
</g>
</svg>
